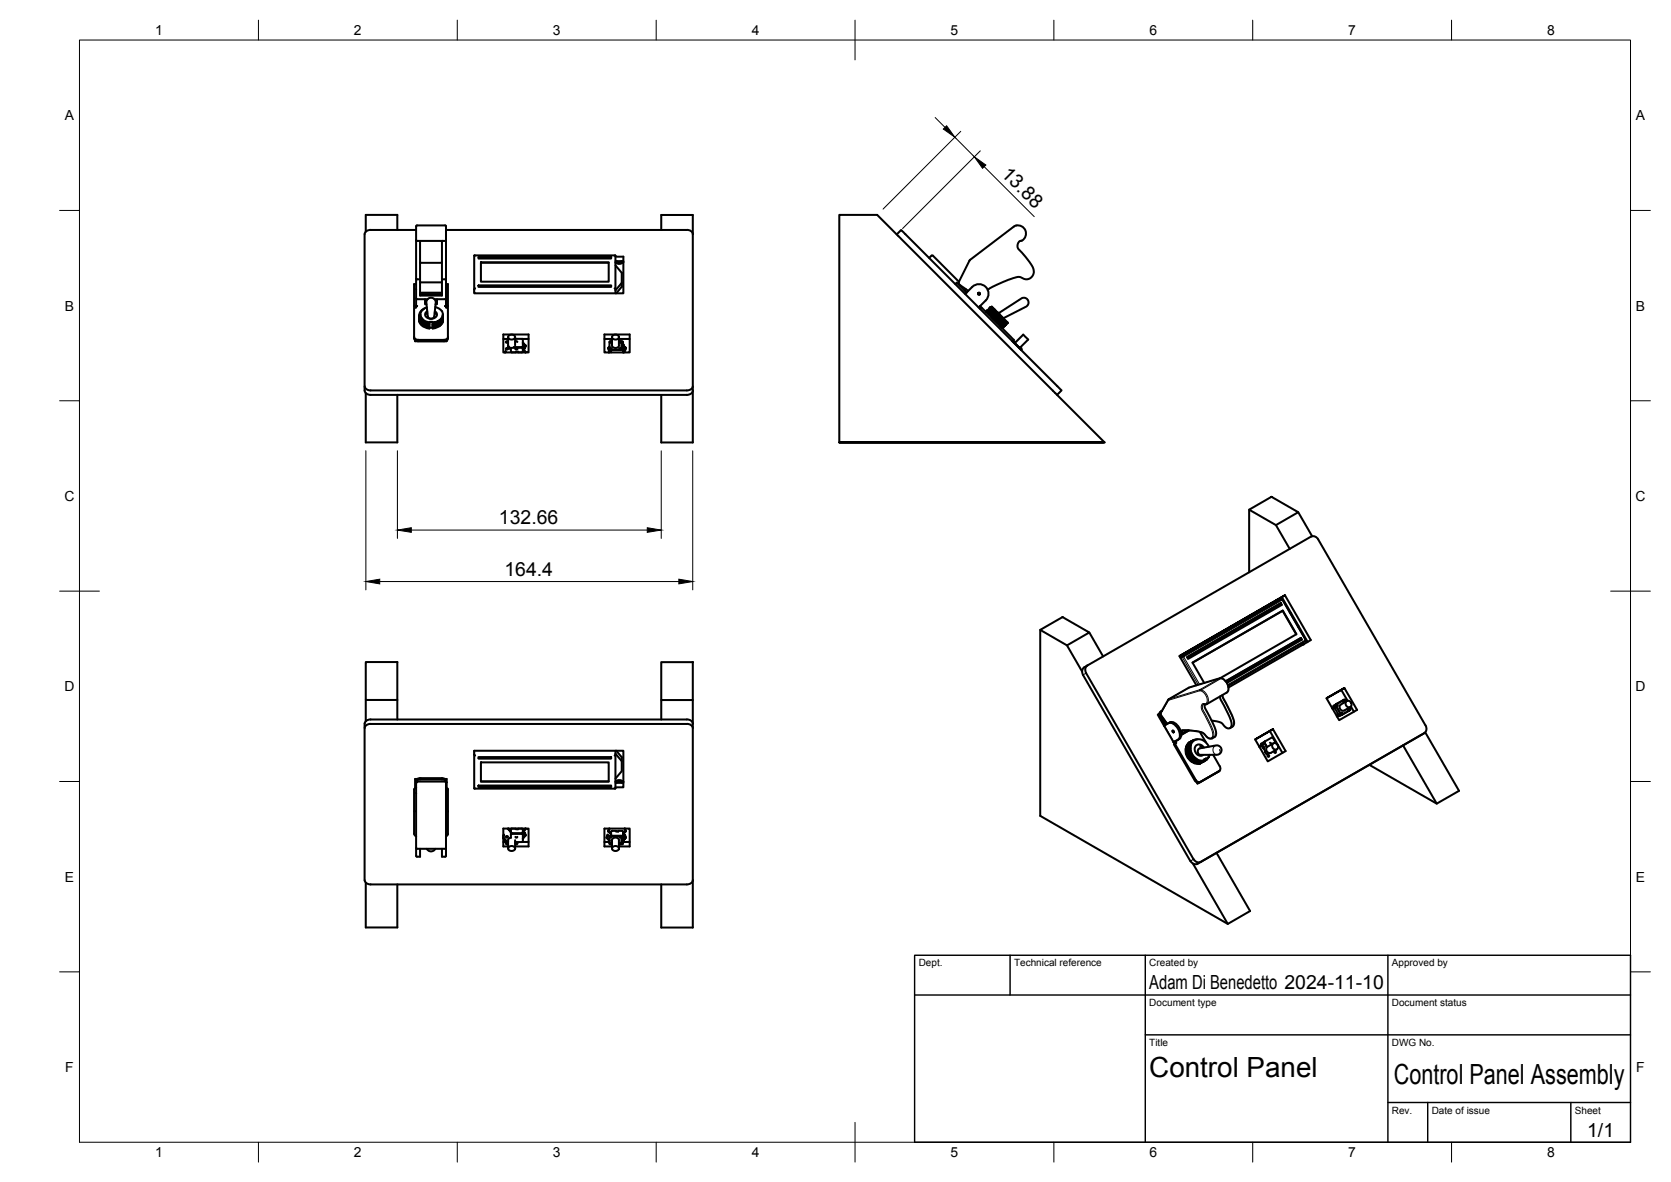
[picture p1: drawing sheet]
<svg xmlns="http://www.w3.org/2000/svg" width="420mm" height="297mm" viewBox="0 0 420 297" stroke-linecap="round" stroke-linejoin="round" font-family="sans-serif">
<!-- layer: Visible -->
<g fill="none" stroke="#000" stroke-width=".51">
<path d="M91.7 58.9v39.3M99.9 57.8v-3.8h-7.9v4.2M104.6 57.8h-11.4a1.38 1.38 0 0 0-1.5 1M104.6 56.9v19.8M104.6 56.9l.2-.3h7.1l.2 .3M112.1 56.9v19.8l-.2 .2M112.1 57.8h60.6M166.3 57.8v-3.8h7.9v4.9M172.7 57.8a1.38 1.38 0 0 1 1.5 1M174.2 58.9v39.3M225.5 58.9l1.1-1.1 .6 .6 39.7 39.7-1.1 1.1M104.1 76.9l.5 .4"/>
<path d="M104.4 77.2v.1M104.6 71.4h-.5v5.5M104.6 76.7l.3 .2M104.6 75l.2 .2h2.7M104.6 70l.2 .2h.8M104.6 60.3l.2 .2h.8M104.9 76.9h-.3v.4h-.5v7.8M105.4 79.2a2.35 2.35 0 0 0 2.5 2M105.4 79.9a2.34 2.34 0 0 0 2.5 2.1M105.4 79.4a2.37 2.37 0 0 0 2.5 2.2 2.33 2.33 0 0 1-2.5-2M105.4 79.8a2.38 2.38 0 0 0 2.5 2.1v.1M105.6 60.5h5.5v13.8h-5.5z"/>
<path d="M105.6 73.9h5.5M105.6 71h5.5M105.6 66h5.5M105.6 74h5.5M105.6 73.6h5.5M105.7 79a2.43 2.43 0 0 0 2.2 2v.2M106.2 77.9a1.47 1.47 0 0 0 0 2.2M106.8 77.5a1.8 1.8 0 0 0-1.4 1.9 1.8 1.8 0 0 0 1.7 1.6l.8 .2M106.9 75.2v1.3h.3M107.3 77.2l-1.1 .7M107.4 78.2a.97 .97 0 0 0-.5 1.1 .97 .97 0 0 0 1 .8 1.37 1.37 0 0 0 1.9-1.3l-.5-.6M107.5 78.7l-.3 .2"/>
<path d="M107.5 75.1a1.19 1.19 0 0 1 1.4-.2 1.19 1.19 0 0 1 .7 1.2l-.4 3.4a.85 .85 0 0 1-.8 .6 .85 .85 0 0 1-.9-.6l-.3-3.4zM109.3 78.7l.3 .2M109.5 77.2h.2a1.87 1.87 0 0 1 1.4 2.7M109.9 75.2v1.3h-.4M111.3 79.2a2.46 2.46 0 0 1-2.5 2.3M111.3 79.9a2.46 2.46 0 0 1-2.5 2.3M111.3 79.6a2.46 2.46 0 0 1-2.5 2.3M111.4 79.4a2.5 2.5 0 0 1-2.6 2.2M111.4 79.8a2.59 2.59 0 0 1-2.6 2.1M111.4 79a2.5 2.5 0 0 1-2.6 2.2M111.4 79.7v.1M111.9 76.9h.2v.4h.5v7.4"/>
<path d="M112.1 71.4h.5v5.5l-.4 .4M112.1 75l-.2 .2h-2.7M112.1 70l-.2 .2h-.8M112.1 60.3l-.2 .2h-.8M112.3 77.2v.1M119.3 64.2h35.4M119.5 72.4l-.3 .4M119.5 64.2l-.3 .1v9.4h37.5v-9.2h-2M120.3 71.7h33.4v.4h-33.4zM120.3 64.6h33.4v.4h-33.4zM120.3 64.7h33.4M120.3 71.8h33.4"/>
<path d="M120.9 65.9h32.2v4.9h-32.2zM120.9 66h32.2M154.5 64.2l.3 .1-.1 9.4M154.5 72.4l.3 .4M154.7 66.7l1.6 1.9v3.5l-1.3 1.6M154.7 65.6h2M154.8 66a1.71 1.71 0 0 0 2-.1 1.67 1.67 0 0 1-2 .1M155 65.6l.7 .3 .6-.3M156.3 71.1l-1.6 1.9M234.6 64.3h-.4l-.6 .5M234.6 64.2l6.5 6.6M240.2 71.4l.4-.4 2.4 2.5"/>
<path d="M241.1 70.8v.4l.3 .4 2.1 1.5M242.8 72.6l-.3 .4M243 73.5l-.3 .4M243 73.5a3.9 3.9 0 0 1 3.4-2.1 2.4 2.4 0 0 1 2 1.6 2.4 2.4 0 0 1-.5 2.5l-1.5 1.4M243.9 65.3l11-8.3a2.02 2.02 0 0 1 2.9 1 2.02 2.02 0 0 1-1.5 2.7 1.52 1.52 0 0 0 .2 2.4 11.4 11.4 0 0 1 3.4 4.7 1.96 1.96 0 0 1-1 2.2 1.96 1.96 0 0 1-2.3-.3l-.1-.1a18.9 18.9 0 0 0-7.9 3.1l-.3 .2M244 65.3l-2.9 5.5M246.4 76.9l-.3 .4M246.4 76.9l8.5 8.5-.3 .4M246.8 77.3l-.4 .3M248 78.3l4.3 4-4.4-4M248 78.3l-.1 .1M248 78.3h.3"/>
<path d="M248.3 78l4.3 4-.3-.1-4-3.6M248.3 78v.3M248.3 78.3l3.9 3.6 .1 .4-.1-.4M248.3 77.9h.1M248.3 77.9l4.3 4.1M248.3 77.9l.3 .1M248.3 78.3h.1M248.6 77.6l4.4 4-.4-.1-3.9-3.6M248.6 77.6l.1 .3M248.6 78l4 3.6 .1 .3-.1-.4M248.7 77.5l4.3 4.1M248.7 77.5l.3 .1"/>
<path d="M248.7 77.5l-.1 .1M248.7 77.9l-.1 .1M249 77.2v.4M249 77.2l4.3 4-.4-.1-3.8-3.5M249 77.6l3.9 3.6 .1 .4v-.4M249 77.2l4.3 4M249 77.2h.1M249 77.2l.3 .1M249.2 79.7l2.4 2.2 .7 .4M249.3 77.3l4.1 3.9-.1-.2M249.4 77.2l.9 .7-.9-.8-.1 .2M250.3 77.9l2.2 2.3"/>
<path d="M250.8 78.5l.4 .2M251.2 78.7l.2 .4M251.2 78.7l5.6-3.7a1.19 1.19 0 0 1 1.7 .4 1.19 1.19 0 0 1-.5 1.7l-5.7 2.9M91.7 98.2a1.29 1.29 0 0 0 1.5 1h79.5M91.7 97a1.29 1.29 0 0 0 1.5 1.1h79.5M92 98.8v12.4h7.9v-12M104.1 84.7a.9 .9 0 0 0 1 .7M104.1 85a.9 .9 0 0 0 1 .8M104.4 85.5v.3h7.9v-.2M105.1 85.4h6.5M105.4 80.3a2.33 2.33 0 0 0 2.5 2 2.35 2.35 0 0 1-2.5-2.2 2.37 2.37 0 0 0 2.5 2.5l.1-.3 .8 .1M105.4 80.5v.3z"/>
<path d="M107.9 81l.9-.1v.1M107.9 81.2v.7M107.9 82v.3M108.8 81a3.2 3.2 0 0 0 2.3-1 3.1 3.1 0 0 1-2.3 1.2zM108.8 81.2v1.1M111.3 80.3a1.8 1.8 0 0 1-.7 1.6M111.3 80.7l.1 .1M111.3 80.2a2.32 2.32 0 0 1-2.5 2.4v-.3M111.3 80.5l.1 .1M111.4 80.5l-.2 .7M111.4 80.1a2.54 2.54 0 0 1-2.6 2.2M111.4 80.4v.1"/>
<path d="M112.6 84.7a.84 .84 0 0 1-1 1.1M112.6 84.7a.9 .9 0 0 1-1 .7M126.6 84.1h6.3v4.5h-6.3zM126.6 85.2h1.2M127.1 88.3h.1M127.1 88.4l-.1 .2M127.1 88.3l-.2 .3M127.1 88.4v.2M127.3 87.5h.3v.3h-.3zM127.3 85.8h.3v.3h-.3zM127.8 86.8l.5 .6 .9-.1M127.8 86.8l.2 .8v-.4"/>
<path d="M127.8 84.7v2.1M127.8 86.9h-.1M127.9 87.2l.2 .4M128 84.3l.3-.2a.71 .71 0 0 1 .9 .1 .71 .71 0 0 1 .1 .9l-.3 .2a.71 .71 0 0 1-.9-.1 .71 .71 0 0 1-.1-.9zM128.5 87.4l.1 1.1h1.1v-.1h.6v.1h.9M129.2 87.3h2M129.5 85.2h1.7M129.5 84.7v2.1M129.6 85.9l.2-.2 .3 .2M129.7 87.5h.3v.3h-.3zM131.2 87.3l.3-.2-.3 .2M131.2 85.1l.3 .2v3.1l-.3 .1"/>
<path d="M131.4 85.2h1.5M131.5 86.2l.5 .4M131.5 86.3l.6 .6-.2 .7M131.5 87.8l.5 .5M131.5 87.9l.6 .7M131.5 86h.1M131.5 87.7h.1M131.5 86.2l.7 .7-.2-.2M131.5 87.8l.7 .7-.2-.1M132.1 86.9l-.1 .7 .2-.7M132.1 88.5v.1M132.2 88.5v.1"/>
<path d="M152 84.1h6.3v4.5h-6.3zM152 85.2h1.9M153.1 88.6l.1-.2v.2M153.1 87.2l-.2 .3 .3 .7-.2-.7M153.2 88.3h.1M153.2 88.3l-.2 .3M153.2 87.1l-.3 .4M153.2 87.3l-.2 .2 .2 .7M153.2 87.2l-.1 .1M153.4 87.5h.3v.3h-.3zM153.4 85.8h.3v.3h-.3zM153.4 85.8l-.1 .1v2h2.8"/>
<path d="M153.6 87.9v.7M153.7 85.8h.2M153.9 84.7v2.1a.93 .93 0 0 0 .9 .6 .93 .93 0 0 0 .8-.6v-2.1M154.1 84.3l.3-.2a.71 .71 0 0 1 .9 .1 .71 .71 0 0 1 .1 .9l-.3 .2a.71 .71 0 0 1-.9-.1 .71 .71 0 0 1-.1-.9zM155.6 85.8h.2M155.6 85.2h2.7M155.8 87.5h.3v.3h-.3zM155.8 85.8h.3v.3h-.3zM156.1 85.8l.6 .2M156.1 85.8l.2 .1v1.8M156.3 87.7l-.3 .2h-2.5l-.2-.2M156.7 86v2.6"/>
<path d="M156.7 86.6l.4 .7zM156.7 86.9l.6 .6-.2 .7M156.7 88.5v.1M156.7 87.7l-.6 .2M156.8 88.6l-.1-.3 .2 .3M157.1 87.2l.3 .3-.3-.2M157.3 87.5l-.2 .7 .3-.7M174.2 97a1.29 1.29 0 0 1-1.5 1.1M174.2 98.2a1.29 1.29 0 0 1-1.5 1M174.2 98.2v13h-7.9v-12M251.4 81.9l.5 .3M251.9 82.4h.1"/>
<path d="M253.3 81h.1M254.7 85.7l.1 .1M254.8 85.8l.3 .4M254.8 85.8h.3v.3M255.1 86.1l1.3 1.3M255.2 86.2l2.1-2.1 1.2 1.2-2.1 2.1M256.2 87.4l-1.6-1.7 2.2 2.2-.3-.4M256.4 87.4l.1 .1M256.5 87.5h.3v.3M256.8 87.9v.1M211 111.2v-57.2h9.6l57.1 57.2M211.1 111.2h66.6z"/>
<path d="M314.1 128.1l5.6-3.3 6.7 3.9-5.6 3.3zM314.1 128.1v15.7M320.8 132l3.5 6M326.4 128.7l3.5 6.1M329.6 134.9l-56.2 32.3a1.56 1.56 0 0 0-1.3 2l27.2 47.2M329.7 134.9a1.35 1.35 0 0 1 1.8 .7M331.4 135.6l27 46.7a1.4 1.4 0 0 1-.3 1.9M261.6 158.3v46.7l47.1 27.2 5.6-3.3-8.4-14.6M261.6 158.3l5.6-3.2 6.7 3.8-5.6 3.3zM273.9 158.9l3.5 6.1M321.4 150.5l-.5 .4 .3-.1M322 151.6l-23.5 13.5"/>
<path d="M322.1 151.6l.2 .4M322.1 150.2l.2 .3M322.3 150.1l2.4 4M322.3 150.5l-25.5 14.8M322.3 150.5l.1 .3M322.4 150.6l6 10.4M322.5 153.5l3.4 5.9M322.6 153.4l-22.8 13.1M323.1 149.6l-26.5 15.3 26.5-15.3 6.5 11.3-20.7 11.9M324.3 153.9l.4 .2 1.8 3.1v.4M326.5 157.2l2.3 4.1M92 166.4h7.9v9.5h-7.9z"/>
<path d="M92 175.9v5.3M99.9 175.9v4.9M166.3 166.4h7.9v9.5h-7.9zM166.3 175.9v4.9M174.2 175.9v6M268.3 162.2l3.8 6.5M273.1 169.1l27 46.8a1.41 1.41 0 0 0 1.8 .7M273.4 167.2a1.34 1.34 0 0 0-.3 1.9M291.1 179.6l1.6 2.8M291.5 179.4l-.4 .2 .4-.2M291.8 178.8a.92 .92 0 0 0-.2 1.3l1.3 2.2M292.1 178.7a.92 .92 0 0 0-.2 1.3l1.2 2.1"/>
<path d="M292.1 178.7l-.3 .1M296.6 164.9l4.2 7.3M297.2 165h.4M298.5 165.1l23.6-13.5 .2 .4-23.6 13.6zM302.6 177h.8l5-2.9a2.16 2.16 0 0 0-.5-3.2l-.7-.4-.5-.1-7.7 2.4-5.2 3-2 3.5 .2 .5 1.5 2.1M302.9 177.1v.6l.2 .5a25.1 25.1 0 0 1 2.7 6.1l-.2 .7-.9 .6h-.6l-.6-.4a3.2 3.2 0 0 0-2.8-1.5l-2.9-.2-.8 .2M306.8 175a3.7 3.7 0 0 0 .9 2.3l1.9 4a1.13 1.13 0 0 1-.8 1.8l-1-.7a3.3 3.3 0 0 0-3.1-1.3M306.8 170.4l19.2-11-3.4-6-22.8 13.1 3 5.1M307.4 174.7l.2 .9a17.2 17.2 0 0 1 2.7 6l-.3 .9-.7 .5M327.1 160.3l.2 .5M327.1 160.3l-18.9 10.9 18.9-10.9 .3 .4-18.9 10.9M327.9 161.8l-.5 .3 .2-.2"/>
<path d="M328.2 160.8l.2 .2M328.4 161l-19.6 11.3M328.4 161l.2 .4M335.3 177.4v.3M335.4 177.8l.1 .3M335.7 178l-.2 .1 .2-.1 .8 1.7M335.7 177.5l-.7 .4M335.7 177.5l.1 .1-.8 .4 .7-.4M335.9 177v.3l1.2 2.2 .3 .1M335.9 177h.1M336 177l-.1 .3M336 177l.3 .1v.4l-.3-.2z"/>
<path d="M336.5 179.8l.3 .1M336.6 179.6l.1 .2zM336.6 179.6l-.5 .3M337.1 179.5l.3 .1M337.2 179.1l.4 .1-.1 .3-.3-.1zM337.2 173.4l1.6 2.7M337.4 179.6l-.6 .3M337.7 176l.3 .1v.4l-.3-.1zM337.7 176l-2.4 1.3M337.7 176l.3 .1M338 175.8l-1.8 1.1M338 175.8l.5 .5"/>
<path d="M338 172.9l-4.5 2.6 4.5-2.6 3.2 5.5-4.5 2.6-3.2-5.5M338.1 176.2l.1 .2M338.4 176.4a.83 .83 0 0 1 1.3 .2 .83 .83 0 0 1-.5 1.2 .97 .97 0 0 1-.8-1.4zM338.6 176.2l-1.5 .8a.9 .9 0 0 0-.1 1.2 .9 .9 0 0 0 1 .4M338.9 178.1l.3 .1v.4l-.3-.2zM339.1 177.9l.1 .3M339.2 178.6l-1.8 1M339.2 178.6h.1M339.3 178.3l-.1 .3M339.3 177.8l.3 .5-.3 .2M339.5 177.7l-1.5 .8M339.7 177.6l.7 1.2"/>
<path d="M91.7 181.9v39.3M104.1 198.4v11.2M104.6 198l-.5 .4M104.8 196.4h7.1M104.8 196.4l-.2 .2M104.9 195.8h-.5v2.3M105.6 195.9h5.5M105.6 195.9a.9 .9 0 0 0-1 .7M111.1 195.9a.9 .9 0 0 1 1 .7l-.2-.2M111.8 195.8h.5v2.2M112.2 198l.4 .4v5.5M119.2 198.1h.3"/>
<path d="M119.2 189.5l.3 .4M119.3 198.2h35.4M120.3 197.4h33.4v.4h-33.4zM120.3 190.3h33.4v.3h-33.4zM120.3 190.5h33.4M120.3 197.7h33.4M120.9 191.6h32.2v4.8h-32.2zM120.9 196.3h32.2M154.7 188.7v9.4M154.7 197.9h2v-9.2h-37.5v9.4M154.7 189.4l1.6 1.9M154.7 196.7h2"/>
<path d="M154.8 196.4a1.67 1.67 0 0 1 2 .1M154.8 198.1h-.3M154.8 189.5l-.3 .4M155 188.7l1.3 1.6v3.5l-1.6 1.9M155 196.7l.7-.2 .6 .2M172.7 181.9h-79.5a1.38 1.38 0 0 0-1.5 1.1M172.7 180.8h-79.5a1.38 1.38 0 0 0-1.5 1.1M172.7 181.9a1.38 1.38 0 0 1 1.5 1.1M172.7 180.8a1.38 1.38 0 0 1 1.5 1.1M174.2 181.9v39.3M292.7 182.4l.1-.1a2.31 2.31 0 0 1 2.5-.6 3.3 3.3 0 0 1 1.5 3.7l-1.5 1M292.7 182.4l2.4 4.1"/>
<path d="M293.8 181.7a2.11 2.11 0 0 1 2.4 1.4 2.12 2.12 0 0 1 0 2.8M294.9 183.6l.2 .2v.2l-.2-.1zM295.1 186.5l.2 .5M295.3 186.4l.2 .5M295.4 186.9l-.2 .2 5.2 9.1M295.5 186.3l.3 .4-.4 .2 5.3 9.1a.94 .94 0 0 0 1.2 .5M296.2 185.9l-1.1 .6 .2-.1M297 184.6l1.9-1-1.9 1.1M298.5 183.6l-1.3 .7 .1-.7M298.7 183.7h.1M299 186.6l-.1 .1M299.1 186.6l-.2 .1"/>
<path d="M299.2 186.5l-.1 .1M299.3 186.5h-.1M299.4 186.4a3 3 0 0 0 1 5.3l.7 .1 .9-.1a3.1 3.1 0 0 1-3.3-1.4 3.1 3.1 0 0 1 .3-3.7l.2-.1M299.5 187.2a3 3 0 0 0 3.2 3.9l.1 .2M299.5 186.3a3 3 0 0 0-1.4 3 3 3 0 0 0 2.1 2.4l1.1 .2 .5-.1M299.6 186.3a3 3 0 0 0 1 5.2l1 .2 .7-.1a3.1 3.1 0 0 1-3.4-1.5 3.1 3.1 0 0 1 .4-3.6l.2-.2M299.9 186.1a3 3 0 0 0 .9 5.3l1 .1 .7-.1a3.1 3.1 0 0 1-3.3-1.4 3.1 3.1 0 0 1 .3-3.7l.3-.1M300 186a3 3 0 0 0 1.3 5.3h1.4M300.4 196.2a.93 .93 0 0 0 1.3 .4M301.1 185.8a2.38 2.38 0 0 0-1.8 3.8 2.96 2.96 0 0 0 3.5 1.7h-.1M301.4 188.2l4.4-.9a1.18 1.18 0 0 1 1.3 1.1 1.18 1.18 0 0 1-1.1 1.3h-4.1a.89 .89 0 0 1-.5-1.5zM301.7 183.9l1.6 2.7"/>
<path d="M301.8 187.5l.5 .4M301.8 191.8h.1M301.8 191.8l-.4 .1M301.8 191.8l-.2 .1M302 191.7h.1M302.3 191.5v.1M302.5 191.4h.1M302.6 191.4h-.1M302.6 191.3v.1M302.6 191.3l-.1 .1M302.6 191.4h.1M302.7 191.3l-.1 .1"/>
<path d="M302.7 187.9a1.24 1.24 0 0 0-1.8-.7 1.24 1.24 0 0 0-.3 1.9l.3 .3a1.27 1.27 0 0 0 1.7 .3M302.8 191.2h.1M303.1 191l-.2 .2-.1-.1M303.1 190.8l.3 .1M303.1 190.8h.1M303.1 190.8v.3M303.1 191.1l-.2-.2v.3M303.3 190.6l-.6 .4M303.3 190.9l-.2 .2M303.4 190.8l-.1-.2-.6 .3v.2M304 187.6a2.41 2.41 0 0 0-2.1-1.8 2.41 2.41 0 0 0-2.4 1.3 3.2 3.2 0 0 0 1.4 3.6M304.1 189.7l-.2 .7-.5 .5z"/>
<path d="M305 189.7l1.7 2.8a.92 .92 0 0 1-.2 1.3M306.2 194l.3-.2-4.9 2.8M306.7 193.6l-5.6 3.3-.2-.3M316.7 187.5l.8-.5 .1 .1-.8 .5zM316.7 187.5h-.1M317.2 187.4l.1 .2M317.4 187.6h-.1l.2 .1M317.5 187.2l-.8 .5 .1-.1M317.6 187.7h.3l-.1 .4-.3-.1zM317.6 187.1h.1M317.8 188.1l.7 1.4 .5-.3M318 186.4l-.9 .5v.3"/>
<path d="M318 186.4v.3l.6 1.1a.91 .91 0 0 0-.1 1 .91 .91 0 0 0 1.1 .4l1.5-.9M318 186.4h.1M318 186.3v.4M318.8 189.7l.3 .1-.1 .4-.3-.2zM319.3 183.7l3.2 5.5M319.3 186.7l.3 .1-.1 .3M319.8 185.3l-1.8 1.1M319.8 185.3l.3 .1M320 187a.83 .83 0 0 1 1.2 .2 .83 .83 0 0 1-.4 1.2 .97 .97 0 0 1-.8-1.4zM320.1 183.2l-4.5 2.6 4.5-2.6 3.2 5.6-4.5 2.5-3.2-5.5M320.1 185.5l.8 1.3M320.2 186.8l-1.5 .9"/>
<path d="M320.5 188.8l.3 .1-.1 .3-.3-.1zM336.2 180.1l.5-.3zM352.8 187.3l8.5 14.7M357.3 184.7l.8-.5-57 32.9M357.4 184.7h.1M358.4 184.1l8.5 14.6-5.6 3.3-17-9.8M104.1 203.9h.5M104.1 209.5l.5 .7M104.6 213.1l.2 .2h7.1l.2-.2M105.6 213.3v2h-.8l-.2-.2M107.3 213.3a1.18 1.18 0 0 0 1.1 .7 1.18 1.18 0 0 0 1-.7M111.1 213.3v2l1-.1v-18.6a.87 .87 0 0 0-1-1.1h-5.5a.88 .88 0 0 0-1 1.2v18.4"/>
<path d="M112.1 203.9h.5M112.6 203.9v5.6l-.5 .7M126.6 210.7l.5 .5M126.6 210l.1-.2-.1 .6M126.6 210.5l.5 .7M126.6 211.6h1.2M126.6 210.6h.1M126.6 210.7l.5 .6M126.7 209.8l-.1 .5M127.1 211.2h.1M127.3 211.8h.3v.3h-.3zM127.3 210.1h.3v.3h-.3z"/>
<path d="M127.7 208.2h.1M127.8 212.7h-1.2v-4.5h6.3v4.5h-3.4M127.8 211.1v2.1M127.8 208.2l.7 .7M127.9 208.2l-.1 .1M128 208.5l.5 .5M128 208.4l-.3-.2 .7 .8M128 212.8l.3-.1a.71 .71 0 0 1 .9 0 .71 .71 0 0 1 .1 1l-.3 .1a.71 .71 0 0 1-.9-.1 .71 .71 0 0 1-.1-.9zM128.4 209.1h.1M128.5 210.5l-.5 .2-.2 .4M128.7 209.5h2.5M129.5 211.1v2.1"/>
<path d="M129.5 211.6h1.7M129.6 210.3l.2 .2 .3-.2M129.7 211.8h.3v.3h-.3zM131.2 208.2h-.9v.2l-1.7-.1-.1 2.3M131.2 209.5h-2.5l-.2 .1M131.2 208.2l.3 .2v3M131.2 209.5l.3 .1M131.4 211.6h1.5M131.5 209h.1M131.5 210.7h.1M131.5 211.4l-.3 .2M131.9 209.2l.2 .7-.6 .7"/>
<path d="M132 208.4l-.5 .7M132 210.1l-.5 .7M132.1 208.2v.1M132.1 209.9l-.1-.7 .2 .7-.2 .3M132.1 208.2l-.6 .7M132.2 208.2l-.7 .9M132.2 208.2l-.2 .3M132.2 209.9l-.7 .9M152 211.6h1.2M152.5 210.4l.3-.6-.2 .7M152.7 210.6l-.2-.2 .7 .9-.5-.6M152.8 209.8l-.2 .6 .6 .7"/>
<path d="M153 208.9l.2-.7-.2 .6 .6 .7M153.1 208.2l-.2 .6M153.1 209l-.2-.2 .7 .9-.5-.6M153.2 211.3h.1M153.4 211.8h.3v.3h-.3zM153.4 210.1h.3v.3h-.3zM153.5 210.1h2.5M153.6 209.7h.1M153.6 209v1M153.7 209l.2-.2h1v.2l1.5-.2 .3 .2M153.7 212.2h.2M153.9 212.7h-1.9v-4.5h6.3v4.5h-2.7"/>
<path d="M153.9 211.1a.93 .93 0 0 1 .9-.6 .93 .93 0 0 1 .8 .6M153.9 211.1v2.1M154.1 212.8l.3-.1a.71 .71 0 0 1 .9 0 .71 .71 0 0 1 .1 1l-.3 .1a.71 .71 0 0 1-.9-.1 .71 .71 0 0 1-.1-.9zM155.6 211.1v2.1M155.6 212.2h.2M155.8 211.8h.3v.3h-.3zM155.8 210.1h.3v.3h-.3zM156 210l.3 .2v1.8l-.2 .2M156.7 209v3l-.6 .2M156.7 211.6h1.6M156.7 210.2l-.3-.2-3.1 .1-.1 1.9 .2 .2M157.1 209.8l.2 .7-.6 .6"/>
<path d="M157.1 208.2l.2 .7M157.1 209l-.4 .7zM157.1 210.6l-.4 .7zM157.2 208.2l.2 .7-.3 .2M157.3 210.5l-.2-.8 .3 .8-.3 .2M157.3 208.8l-.6 .7M157.4 208.8l-.3 .2M157.4 210.5l-.3 .1M299.3 216.4a1.41 1.41 0 0 0 1.8 .7M300 217.1l8.7 15.1M91.7 221.2a1.29 1.29 0 0 0 1.5 1.1h79.5M92 221.8v11.3h7.9v-10.8"/>
<path d="M174.2 221.2a1.29 1.29 0 0 1-1.5 1.1M174.2 221.2v11.9h-7.9v-10.8"/>
<circle cx="246.2" cy="73.8" r=".24"/>
</g>
<g fill="#000">
<circle cx="111.1" cy="60.5" r=".25"/>
<circle cx="156.7" cy="88.3" r=".25"/>
<circle cx="156.7" cy="86.6" r=".25"/>
<circle cx="321.2" cy="150.8" r=".25"/>
<circle cx="327.6" cy="161.9" r=".25"/>
<circle cx="335.8" cy="177.6" r=".25"/>
<circle cx="104.6" cy="196.6" r=".25"/>
<circle cx="112.1" cy="196.6" r=".25"/>
<circle cx="156.3" cy="210.2" r=".25"/>
<circle cx="156.7" cy="209.6" r=".25"/>
<circle cx="156.7" cy="211.2" r=".25"/>
</g>
<!-- layer: Visible Narrow -->
<g fill="none" stroke="#000" stroke-width=".25">
<path d="M273.1 169.1l-.8 .5M291.9 180l-.3 .1M291.9 179.2l.1 .6M292 179.8l1.5 2.1M293.7 175.8l.1 .2M293.8 176l-1.9 3.3v-.2M293.9 175.9l-.1 .1M293.9 175.7h.1M293.9 175.7v.3M297.2 165l4.1 7.1M298.9 172.8h.1M298.9 172.8l7.8-2.3-5.1 2.8"/>
<path d="M298.9 172.8l-5 2.9M299 172.8h-.1M301.6 173.6h.4M301.6 172l-4-6.9 24.8-14.3 5.8 10.1-19.5 11.2M301.6 173.3l-7.7 2.4M301.7 173.3l-.1 .3-7.7 2.4M301.7 173.3a2.55 2.55 0 0 1 2 3.4l-.3 .2M302 173.6a2.56 2.56 0 0 1 1.4 3l-.5 .3M302.6 177a1.7 1.7 0 0 0 .4 2.3 14.5 14.5 0 0 1 2.2 5.4l-.1 .5-.3 .3M302.8 176.9v.1M302.8 176.9a.52 .52 0 0 0-.6 .1 .52 .52 0 0 0-.2 .6 3.5 3.5 0 0 0 .9 2.2 12.8 12.8 0 0 1 2 4.8 .83 .83 0 0 1-.5 .9 .83 .83 0 0 1-1-.4l-.3-.3a2.82 2.82 0 0 0-2.6-1.2l-2.8-.2-.9 .2M302.8 176.9l.1 .1"/>
<path d="M302.9 176.9l.2 .2M306.7 170.4l.4 .1-5 2.8-.1 .3M306.7 170.4h.1M307.2 170.5h-.1a2.76 2.76 0 0 1 1.6 3.3l-.3 .2M307.4 174.7v.6l.4 .8a16.8 16.8 0 0 1 2.4 5.6v.5l-.4 .4M328.4 161l-19.6 11.3M335.9 177.3l-.6 .4M335.9 177.3h.1M337.1 179.5l-.4 .3M337.1 179.5h.1M337.4 179.6l-.6 .3M337.4 179.6h.1"/>
<path d="M339.2 178.6h.1M339.5 178.4l-.2 .1M292.8 182.3l2.4 4.2M295.7 186.2h.1M296.5 185.7l-.3 .2M297 183.7l-.1 .1M297.2 184.3l-.2 .1M300.7 196l-.3 .2M301.9 196.5l-.3 .1M305.8 187.3a1.23 1.23 0 0 0-.8 1.3 1.23 1.23 0 0 0 1 1.1M306.5 193.8l-.3 .2M306.7 188.5h.1"/>
<path d="M306.7 188.4a.88 .88 0 0 1-.1 1.1M317.9 186.7l-.8 .5M318 186.7h-.1M318.8 189.1l-.5 .3M319 189.2l-.4 .3M358.1 184.2l-.8 .5M300.1 215.9l-.8 .5M301.9 216.6l-.8 .5"/>
</g>
<!-- layer: BORDER -->
<g fill="none" stroke="#000" stroke-width=".25">
<path d="M20 10.1h390v276.9h-390zM65 5.1v5M115 5.1v5M165 5.1v5M215 5.1v10M265 5.1v5M315 5.1v5M365 5.1v5M15 52.9h5M410 52.9h5M15 100.7h5M410 100.7h5"/>
<path d="M15 148.6h10M405 148.6h10M15 196.4h5M410 196.4h5M15 244.2h5M410 244.2h5M65 287v5M115 287v5M165 287v5M215 282.1v9.9M265 287v5M315 287v5"/>
<path d="M365 287v5"/>
</g>
<!-- layer: TITLEBLOCK -->
<path d="M230 240.1h180v46.9h-180zM230 250h180M254 240.1v9.9M288 240.1v46.9M349 240.1v46.9M288 260.1h122M349 277.1h61M359 277.1v9.9M395 277.1v9.9" fill="none" stroke="#000" stroke-width=".36"/>
<!-- layer: FD_Dimensions -->
<path d="M235.1 29.5l2.5 2.5M240.1 34.5l4.9 4.9M241.6 33l-19.6 19.5M246.5 37.9l-19.6 19.5M247.5 41.9l12.6 12.5M92 113.3v34.9M99.9 113.3v22M166.3 113.3v22M174.2 113.3v34.9M103.4 133.2h59.4M95.5 146.1h75.2" fill="none" stroke="#000" stroke-width=".25"/>
<path d="M237.2 32.4l.8-.8 2.1 2.9zM245 39.4l2.9 2.1-.8 .8zM99.9 133.2l3.5-.6v1.2zM162.8 132.6l3.5 .6-3.5 .6zM92 146.1l3.5-.6v1.2zM170.7 145.5l3.5 .6-3.5 .6z" fill="#000" stroke="#000" stroke-width=".25"/>
<g font-size="7">
<text x="289" y="270.6">Control Panel</text>
<text x="350.5" y="272.3">Control Panel Assembly</text>
</g>
<g font-size="4.9">
<text x="251.6" y="43.9" transform="rotate(45 251.6 43.9)">13.88</text>
<text x="125.5" y="131.7">132.66</text>
<text x="126.8" y="144.7">164.4</text>
<text x="289" y="248.5">Adam Di Benedetto 2024-11-10</text>
<text x="399.1" y="285.7">1/1</text>
</g>
<g font-size="3.5">
<text x="39" y="8.8">1</text>
<text x="89" y="8.8">2</text>
<text x="139" y="8.8">3</text>
<text x="189" y="8.8">4</text>
<text x="239" y="8.8">5</text>
<text x="289" y="8.8">6</text>
<text x="339" y="8.8">7</text>
<text x="389" y="8.8">8</text>
<text x="16.3" y="30.2">A</text>
<text x="411.3" y="30.2">A</text>
<text x="16.3" y="78">B</text>
<text x="411.3" y="78">B</text>
<text x="16.2" y="125.9">C</text>
<text x="411.2" y="125.9">C</text>
<text x="16.2" y="173.7">D</text>
<text x="411.2" y="173.7">D</text>
<text x="16.3" y="221.6">E</text>
<text x="411.3" y="221.6">E</text>
<text x="16.4" y="269.4">F</text>
<text x="411.4" y="269.4">F</text>
<text x="39" y="290.8">1</text>
<text x="89" y="290.8">2</text>
<text x="139" y="290.8">3</text>
<text x="189" y="290.8">4</text>
<text x="239" y="290.8">5</text>
<text x="289" y="290.8">6</text>
<text x="339" y="290.8">7</text>
<text x="389" y="290.8">8</text>
</g>
<g font-size="2.5">
<text x="231" y="242.9">Dept.</text>
<text x="255" y="242.9">Technical reference</text>
<text x="289" y="242.9">Created by</text>
<text x="350" y="242.9">Approved by</text>
<text x="289" y="252.8">Document type</text>
<text x="350" y="252.8">Document status</text>
<text x="289" y="262.9">Title</text>
<text x="350" y="262.9">DWG No.</text>
<text x="350" y="279.9">Rev.</text>
<text x="360" y="279.9">Date of issue</text>
<text x="396" y="279.9">Sheet</text>
</g>
</svg>
